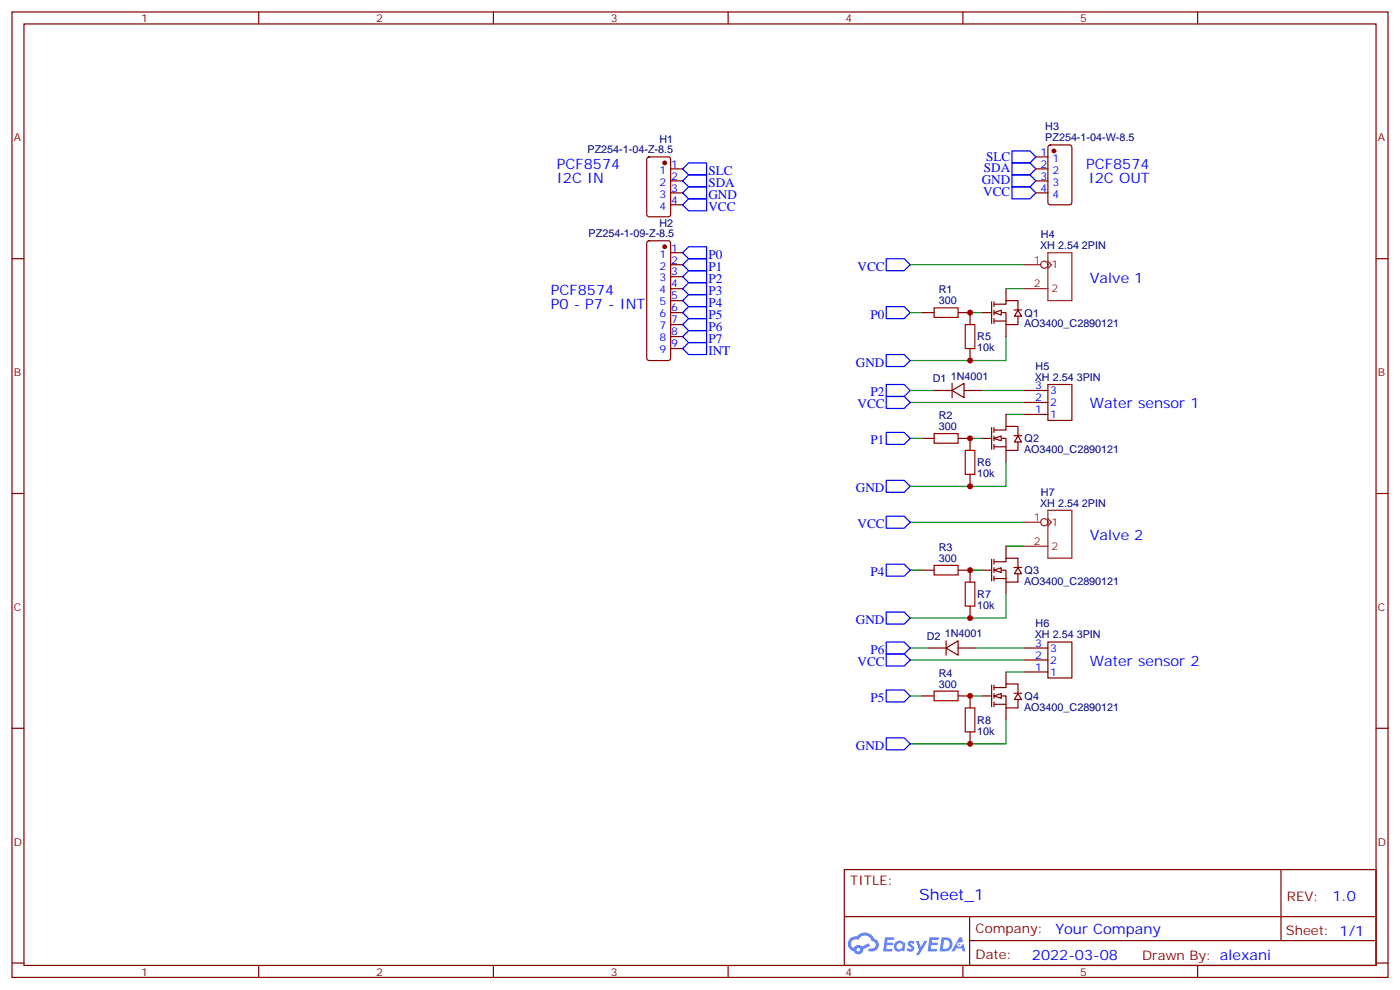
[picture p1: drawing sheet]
<svg xmlns="http://www.w3.org/2000/svg" width="412mm" height="292mm" viewBox="0 0 412 292" stroke-linecap="round" stroke-linejoin="round" font-family="sans-serif">
<g fill="none" stroke="#870000" stroke-width=".35">
<path d="M3.5 3.5h405.4v284.4h-405.4zM7.1 7.1h398.2v277.2h-398.2zM76.2 3.5v3.6M145.3 3.5v3.6M214.5 3.5v3.6M283.6 3.5v3.6M352.8 3.5v3.6M3.5 76.2h3.6M405.3 76.2h3.6M3.5 145.3h3.6M405.3 145.3h3.6M3.5 214.5h3.6"/>
<path d="M405.3 214.5h3.6M248.7 256.1h156.6v28.2h-156.6zM377.3 256.1v20.9M248.7 270h156.5M285.6 277h119.6M285.6 270v14.1M3.5 283.6h3.6M76.2 284.3v3.6M145.3 284.3v3.6M214.5 284.3v3.6M283.6 284.3v3.6M352.8 284.3v3.6"/>
<path d="M405.3 283.6h3.6"/>
</g>
<g fill="#5487ff">
<path d="M267.7 277.3a1.22 1.22 0 0 1 1.7 .3l-.4 .5a.47 .47 0 0 0-.3-.4 .47 .47 0 0 0-.5 .2l.1 .3a1.14 1.14 0 0 1 .8 1.7 1.14 1.14 0 0 1-1.9 0l-.2-.2 .5-.5 .7 .4a.29 .29 0 0 0 .3-.3 .29 .29 0 0 0-.2-.3 1.04 1.04 0 0 1-.6-1.7z"/>
<path d="M260.7 276h2.4l.3 .2-.2 .5-1.8 .1-.1 .8h1.5l.3 .4-.3 .4h-1.6l-.2 1.1h1.7l.2 .3-.2 .3-2.6 .1z"/>
<path d="M273.8 276h2.4l.3 .2-.1 .5-1.8 .1-.2 .8h1.6l.3 .4-.4 .4h-1.6l-.1 1.1h1.7l.2 .3-.2 .3-2.6 .1z"/>
<path d="M282.6 276.1h.7l.3 1.2-.6 .3a.69 .69 0 0 0-1 .3 .69 .69 0 0 0 .4 1 .69 .69 0 0 0 .9-.7l.5-.2 .6 2.2h-.8l-.2-.9h-1.8l-.5 .9h-.8z"/>
<path d="M269.8 277.1h.8l.6 1.8 1.1-1.8h.9l-2.6 4.2h-.8l.9-1.5z"/>
<path d="M277.4 276.1l-.6 4.1h1.3a2.11 2.11 0 0 0 2.5-2.1 2.11 2.11 0 0 0-2.5-2zM278.1 276.8a1.39 1.39 0 0 1 1.7 1.4 1.39 1.39 0 0 1-1.8 1.3h-.3z"/>
<path d="M263.7 277.7a1.54 1.54 0 0 0-.1 2.1 1.54 1.54 0 0 0 2.2 .2l.6 .2 .3-2.3-.2-.2-.4-.1a1.49 1.49 0 0 0-2.4 .1zM264 278.7a.94 .94 0 0 1 1.8 0 .94 .94 0 0 1-1.8 0z"/>
<path d="M250.4 276.4a2.18 2.18 0 0 0 1.1 3.7 1.44 1.44 0 0 0 1.6 1 1.44 1.44 0 0 0 1.2-1.5l2-1-.5-.8-1.9 1a1.47 1.47 0 0 0-2.4 .4 1.39 1.39 0 0 1-.7-1.9 1.39 1.39 0 0 1 2-.5 2.12 2.12 0 0 1 2.2-1.3 2.12 2.12 0 0 1 1.9 1.7 1.14 1.14 0 0 1 1.1 1.4 1.14 1.14 0 0 1-1.7 .8 .43 .43 0 0 0-.5 .3 .43 .43 0 0 0 .4 .5 1.98 1.98 0 0 0 2.5-1.2 1.98 1.98 0 0 0-1.2-2.5 3.1 3.1 0 0 0-5.3-.7l-.9 .1zM252.3 279.7a.55 .55 0 0 1 1.1 0 .55 .55 0 0 1-1.1 0z"/>
<circle cx="282.6" cy="278.1" r=".26"/>
</g>
<g fill="none" stroke="#870000" stroke-width=".35">
<path d="M190.7 46.4l.5-.2h5.6l.7 .4 .1 16.5-.5 .7-5.9 .1-.6-.5-.1-16.5zM197.6 49.7h3.5M197.6 53.3h3.5M197.6 56.8h3.5M190.7 71.1l.5-.2h5.6l.5 .2 .3 .5v33.9l-.3 .5-.5 .2h-5.6l-.5-.2-.2-.5v-33.9zM197.6 74.4h3.5M197.6 78h3.5M197.6 60.3h3.5M197.6 81.5h3.5M197.6 85h3.5M197.6 88.5h3.5M197.6 92.1h3.5"/>
<path d="M197.6 95.6h3.5M197.6 99.1h3.5M289.3 92.1h2.8M292.1 88.9v6.3M292.8 92.1h3.5v3.5h3.6v-2.5M292.8 89.6h3.5v-1.1h3.6v2.9M292.8 88.9v1.4M292.8 91.4v1.4M292.8 93.8v1.4M292.8 94.5h3.5M296.3 85v3.5M296.3 95.6v3.5"/>
<path d="M298.7 91.3h2.2M299.9 91.4l1 1.7h-2.1zM197.6 102.7h3.5"/>
</g>
<g fill="#870000" stroke="#870000" stroke-width=".35">
<circle cx="195.8" cy="72.7" r=".53"/>
<circle cx="195.8" cy="48" r=".53"/>
</g>
<path d="M285.8 92.1h3.5M296.3 99.1v7.1h-28.2" fill="none" stroke="#008700" stroke-width=".35"/>
<path d="M292.8 92.1l2.1-.7v1.4z" fill="#fff" stroke="#870000" stroke-width=".35"/>
<g fill="none" stroke="#00f" stroke-width=".35">
<path d="M202.8 48h5.3v3.5h-5.3l-1.7-1.8zM202.8 51.5h5.3v3.5h-5.3l-1.7-1.7zM202.8 58.6h5.3v3.5h-5.3l-1.7-1.8zM202.8 55h5.3v3.6h-5.3l-1.7-1.8zM298.1 51.5h5.3l1.8 1.8-1.8 1.7h-5.3zM298.1 55h5.3l1.8 1.8-1.8 1.8h-5.3zM298.1 48h5.3l1.8 1.7-1.8 1.8h-5.3zM298.1 44.5h5.3l1.8 1.7-1.8 1.8h-5.3zM202.8 72.7h5.3v3.5h-5.3l-1.7-1.8zM202.8 76.2h5.3v3.5h-5.3l-1.7-1.7zM202.8 79.7h5.3v3.6h-5.3l-1.7-1.8zM261.1 76.2h5.2l1.8 1.8-1.8 1.7h-5.2z"/>
<path d="M202.8 83.3h5.3v3.5h-5.3l-1.7-1.8zM202.8 86.8h5.3v3.5h-5.3l-1.7-1.8zM202.8 90.3h5.3v3.5h-5.3l-1.7-1.7zM202.8 93.8h5.3v3.6h-5.3l-1.7-1.8zM202.8 97.4h5.3v3.5h-5.3l-1.7-1.8zM261.1 90.3h5.2l1.8 1.8-1.8 1.7h-5.2zM202.8 100.9h5.3v3.5h-5.3l-1.7-1.7zM261.1 104.4h5.2l1.8 1.8-1.8 1.8h-5.2zM261.1 116.8h5.2l1.8 1.7-1.8 1.8h-5.2zM261.1 127.4h5.2l1.8 1.7-1.8 1.8h-5.2zM261.1 141.5h5.2l1.8 1.7-1.8 1.8h-5.2z"/>
</g>
<g fill="none" stroke="#870000" stroke-width=".35">
<path d="M305.2 46.2h3.5M305.2 49.7h3.5M305.2 53.3h3.5M305.2 56.8h3.5M308.9 42.9l.5-.2h5.6l.7 .4v16.5l-.4 .7h-5.9l-.7-.4v-16.5zM271.6 92.1h3.6M282.2 92.1h3.6v3.5M285.8 102.7v3.5M271.6 129.1h3.6M282.2 129.1h3.6v3.5M285.8 139.7v3.5M289.3 129.1h2.8"/>
<path d="M292.1 125.9v6.4M292.8 129.1h3.5v3.5h3.6v-2.4M292.8 126.6h3.5v-1h3.6v2.8M292.8 125.9v1.5M292.8 128.4v1.4M292.8 130.9v1.4M292.8 131.6h3.5M296.3 122.1v3.5M296.3 132.6v3.6M298.7 128.3h2.2M299.9 128.4l1 1.8h-2.1z"/>
</g>
<circle cx="310.4" cy="44.4" r=".53" fill="#870000" stroke="#870000" stroke-width=".35"/>
<g fill="none" stroke="#8c2424" stroke-width=".35">
<path d="M301.6 78h5M308.7 76.9l1 1.1-1 1M308.7 74.4h7v14.1h-7zM301.6 85h7.1"/>
<circle cx="307.6" cy="78" r="1.06"/>
</g>
<path d="M268.1 78h33.5M268.1 92.1h3.5M296.3 85h5.3M268.1 118.5h33.5M268.1 129.1h3.5M296.3 122.1h5.3" fill="none" stroke="#008700" stroke-width=".35"/>
<path d="M275.2 90.7h7v2.8h-7zM284.3 95.6h2.9v7.1h-2.9zM275.2 127.7h7v2.8h-7zM284.3 132.6h2.9v7.1h-2.9z" fill="none" stroke="#a10000" stroke-width=".35"/>
<path d="M292.8 129.1l2.1-.7v1.4z" fill="#fff" stroke="#870000" stroke-width=".35"/>
<path d="M285.8 129.1h3.5M296.3 136.2v7h-28.2M285.8 205h3.5M296.3 212v7.1h-28.2" fill="none" stroke="#008700" stroke-width=".35"/>
<g fill="none" stroke="#870000" stroke-width=".35">
<path d="M301.6 118.5h7.1M301.6 115h7.1M308.7 113.2h7v10.6h-7zM301.6 122.1h7.1M296.3 197.9v3.5M301.6 197.9h7.1M301.6 194.4h7.1M301.6 190.9h7.1M308.7 189.1h7v10.6h-7zM289.3 205h2.8M292.1 201.8v6.3M292.8 205h3.5v3.5h3.6v-2.5"/>
<path d="M292.8 202.5h3.5v-1.1h3.6v2.9M292.8 201.8v1.4M292.8 204.3v1.4M292.8 206.7v1.4M292.8 207.4h3.5M296.3 208.5v3.5M298.7 204.2h2.2M299.9 204.3l1 1.7h-2.1z"/>
</g>
<path d="M261.1 113.2h5.2l1.8 1.8-1.8 1.8h-5.2zM261.1 189.1h5.2l1.8 1.8-1.8 1.7h-5.2z" fill="none" stroke="#00f" stroke-width=".35"/>
<path d="M292.8 205l2.1-.7v1.4z" fill="#fff" stroke="#870000" stroke-width=".35"/>
<path d="M261.1 152h5.2l1.8 1.8-1.8 1.8h-5.2zM261.1 166.2h5.2l1.8 1.7-1.8 1.8h-5.2zM261.1 192.6h5.2l1.8 1.8-1.8 1.7h-5.2zM261.1 180.3h5.2l1.8 1.7-1.8 1.8h-5.2zM261.1 203.2h5.2l1.8 1.8-1.8 1.7h-5.2zM261.1 217.3h5.2l1.8 1.8-1.8 1.7h-5.2z" fill="none" stroke="#00f" stroke-width=".35"/>
<path d="M268.1 153.8h33.5M268.1 167.9h3.5M296.3 160.9h5.3M268.1 194.4h33.5M296.3 197.9h5.3M268.1 205h3.5" fill="none" stroke="#008700" stroke-width=".35"/>
<path d="M275.2 166.5h7v2.8h-7zM284.3 171.4h2.9v7.1h-2.9zM275.2 203.6h7v2.8h-7zM284.3 208.5h2.9v7h-2.9z" fill="none" stroke="#a10000" stroke-width=".35"/>
<g fill="none" stroke="#870000" stroke-width=".35">
<path d="M271.6 167.9h3.6M282.2 167.9h3.6v3.5M285.8 178.5v3.5M289.3 167.9h2.8M292.1 164.7v6.4M292.8 167.9h3.5v3.5h3.6v-2.4M292.8 165.5h3.5v-1.1h3.6v2.8M292.8 164.7v1.5M292.8 167.2v1.4M292.8 169.7v1.4M292.8 170.4h3.5M296.3 160.9v3.5"/>
<path d="M296.3 171.4v3.6M298.7 167.1h2.2M299.9 167.2l1 1.8h-2.1zM271.6 205h3.6M282.2 205h3.6v3.5M285.8 215.5v3.6"/>
</g>
<g fill="none" stroke="#8c2424" stroke-width=".35">
<path d="M301.6 153.8h5M308.7 152.8l1 1-1 1.1M308.7 150.3h7v14.1h-7zM301.6 160.9h7.1"/>
<circle cx="307.6" cy="153.8" r="1.06"/>
</g>
<path d="M292.8 167.9l2.1-.7v1.4z" fill="#fff" stroke="#870000" stroke-width=".35"/>
<path d="M268.1 115h7.1M289.3 115h12.3M285.8 167.9h3.5M296.3 175v7h-28.2M268.1 190.9h5.3M287.5 190.9h14.1" fill="none" stroke="#008700" stroke-width=".35"/>
<path d="M275.2 115h5.3M280.5 115l3.5-2.1v4.2zM280.5 112.9v4.2M284 115h5.3M273.4 190.9h5.3M278.7 190.9l3.5-2.2v4.3zM278.7 188.7v4.3M282.2 190.9h5.3" fill="none" stroke="#870000" stroke-width=".35"/>
<g fill="#c00">
<circle cx="285.8" cy="92.1" r=".88"/>
<circle cx="285.8" cy="106.2" r=".88"/>
<circle cx="285.8" cy="143.2" r=".88"/>
<circle cx="285.8" cy="129.1" r=".88"/>
<circle cx="285.8" cy="205" r=".88"/>
<circle cx="285.8" cy="219.1" r=".88"/>
<circle cx="285.8" cy="182" r=".88"/>
<circle cx="285.8" cy="167.9" r=".88"/>
</g>
<text font-size="4.6" fill="#00f" x="270.8" y="265.1">Sheet_1</text>
<g font-size="4.2" fill="#00f">
<text x="164" y="49.7">PCF8574</text>
<text x="164" y="54">I2C IN</text>
<text x="320" y="49.7">PCF8574</text>
<text x="320.7" y="54">I2C OUT</text>
<text x="321" y="83.3">Valve 1</text>
<text x="162.3" y="86.8">PCF8574</text>
<text x="162.3" y="91">P0 - P7 - INT</text>
<text x="321" y="120.3">Water sensor 1</text>
<text x="321" y="159.1">Valve 2</text>
<text x="321" y="196.1">Water sensor 2</text>
<text x="392.5" y="265.4">1.0</text>
<text x="310.9" y="274.9">Your Company</text>
<text x="304" y="282.7">2022-03-08</text>
</g>
<g font-size="3.9" fill="#00f">
<text x="290.5" y="47.3">SLC</text>
<text x="208.7" y="51.5">SLC</text>
<text x="289.8" y="50.8">SDA</text>
<text x="208.7" y="55">SDA</text>
<text x="208.7" y="58.6">GND</text>
<text x="289.2" y="54.3">GND</text>
<text x="289.7" y="57.9">VCC</text>
<text x="208.7" y="62.1">VCC</text>
<text x="208.7" y="76.2">P0</text>
<text x="208.7" y="79.7">P1</text>
<text x="208.7" y="83.3">P2</text>
<text x="252.6" y="79.7">VCC</text>
<text x="208.7" y="86.8">P3</text>
<text x="208.7" y="90.3">P4</text>
<text x="208.7" y="93.8">P5</text>
<text x="256.5" y="93.8">P0</text>
<text x="208.7" y="97.4">P6</text>
<text x="208.7" y="100.9">P7</text>
<text x="208.7" y="104.4">INT</text>
<text x="252.1" y="108">GND</text>
<text x="256.5" y="116.8">P2</text>
<text x="252.6" y="120.3">VCC</text>
<text x="256.5" y="130.9">P1</text>
<text x="252.1" y="145">GND</text>
<text x="252.6" y="155.6">VCC</text>
<text x="256.5" y="169.7">P4</text>
<text x="252.1" y="183.8">GND</text>
<text x="252.6" y="196.1">VCC</text>
<text x="256.5" y="192.6">P6</text>
<text x="256.5" y="206.7">P5</text>
<text x="252.1" y="220.8">GND</text>
</g>
<g font-size="3.9" fill="#800">
<text x="250.5" y="260.7">TITLE:</text>
<text x="379.1" y="265.4">REV:</text>
<text x="287.4" y="274.9">Company:</text>
<text x="378.7" y="275.5">Sheet: 1/1</text>
<text x="287.4" y="282.6">Date:</text>
<text x="336.4" y="282.7">Drawn By: alexani</text>
</g>
<g font-size="3.2" fill="#800">
<text x="41.6" y="6.5">1</text>
<text x="110.8" y="6.5">2</text>
<text x="179.9" y="6.5">3</text>
<text x="249.1" y="6.5">4</text>
<text x="318.2" y="6.5">5</text>
<text x="4.1" y="41.6">A</text>
<text x="405.9" y="41.6">A</text>
<text x="4.1" y="110.8">B</text>
<text x="405.9" y="110.8">B</text>
<text x="4.1" y="179.9">C</text>
<text x="405.9" y="179.9">C</text>
<text x="4.1" y="249.1">D</text>
<text x="405.9" y="249.1">D</text>
<text x="41.6" y="287.3">1</text>
<text x="110.8" y="287.3">2</text>
<text x="179.9" y="287.3">3</text>
<text x="249.1" y="287.3">4</text>
<text x="318.2" y="287.3">5</text>
</g>
<g font-size="3.2" fill="#000080">
<text x="194.2" y="42">H1</text>
<text x="307.9" y="41.6">PZ254-1-04-W-8.5</text>
<text x="307.9" y="38.4">H3</text>
<text x="173.1" y="45.2">PZ254-1-04-Z-8.5</text>
<text x="173.4" y="69.9">PZ254-1-09-Z-8.5</text>
<text x="194.2" y="66.7">H2</text>
<text x="306.6" y="70.2">H4</text>
<text x="306.4" y="73.4">XH 2.54 2PIN</text>
<text x="276.5" y="89.6">300</text>
<text x="276.5" y="86.4">R1</text>
<text x="301.8" y="93.2">Q1</text>
<text x="287.9" y="100.2">R5</text>
<text x="301.6" y="96.4">AO3400_C2890121</text>
<text x="287.9" y="103.5">10k</text>
<text x="274.8" y="112.6">D1</text>
<text x="280.1" y="111.8">1N4001</text>
<text x="304.8" y="112.2">XH 2.54 3PIN</text>
<text x="305.1" y="109">H5</text>
<text x="276.5" y="123.5">R2</text>
<text x="276.5" y="126.6">300</text>
<text x="301.8" y="130.3">Q2</text>
<text x="287.9" y="137.3">R6</text>
<text x="301.6" y="133.4">AO3400_C2890121</text>
<text x="287.9" y="140.5">10k</text>
<text x="306.4" y="149.2">XH 2.54 2PIN</text>
<text x="306.6" y="146">H7</text>
<text x="276.5" y="165.5">300</text>
<text x="276.5" y="162.3">R3</text>
<text x="301.6" y="172.2">AO3400_C2890121</text>
<text x="301.8" y="169.1">Q3</text>
<text x="287.9" y="179.3">10k</text>
<text x="287.9" y="176.1">R7</text>
<text x="305.1" y="184.8">H6</text>
<text x="273" y="188.5">D2</text>
<text x="278.3" y="187.7">1N4001</text>
<text x="304.8" y="188">XH 2.54 3PIN</text>
<text x="276.5" y="202.5">300</text>
<text x="276.5" y="199.3">R4</text>
<text x="301.6" y="209.3">AO3400_C2890121</text>
<text x="301.8" y="206.1">Q4</text>
<text x="287.9" y="213.1">R8</text>
<text x="287.9" y="216.3">10k</text>
</g>
<g font-size="3.2" fill="#00f">
<text x="306.5" y="45.9">1</text>
<text x="310" y="47.6">1</text>
<text x="194.2" y="51.2">1</text>
<text x="197.7" y="49.4">1</text>
<text x="197.7" y="52.9">2</text>
<text x="306.5" y="49.4">2</text>
<text x="306.5" y="52.9">3</text>
<text x="310" y="51.2">2</text>
<text x="194.2" y="54.7">2</text>
<text x="194.2" y="58.2">3</text>
<text x="197.7" y="56.4">3</text>
<text x="197.7" y="60">4</text>
<text x="306.5" y="56.4">4</text>
<text x="310" y="54.7">3</text>
<text x="310" y="58.2">4</text>
<text x="194.2" y="61.7">4</text>
<text x="194.2" y="75.8">1</text>
<text x="197.7" y="74.1">1</text>
<text x="197.7" y="77.6">2</text>
<text x="194.2" y="79.4">2</text>
<text x="194.2" y="82.9">3</text>
<text x="197.7" y="81.1">3</text>
<text x="194.2" y="86.4">4</text>
<text x="194.2" y="90">5</text>
<text x="197.7" y="84.7">4</text>
<text x="197.7" y="88.2">5</text>
<text x="194.2" y="93.5">6</text>
<text x="197.7" y="91.7">6</text>
<text x="197.7" y="95.2">7</text>
<text x="194.2" y="97">7</text>
<text x="194.2" y="100.5">8</text>
<text x="197.7" y="98.8">8</text>
<text x="194.2" y="104.1">9</text>
<text x="197.7" y="102.3">9</text>
<text x="304.9" y="118.2">2</text>
<text x="304.9" y="114.7">3</text>
<text x="309.4" y="119.6">2</text>
<text x="309.4" y="116.1">3</text>
<text x="304.9" y="121.7">1</text>
<text x="309.4" y="123.1">1</text>
<text x="304.9" y="190.5">3</text>
<text x="309.4" y="191.9">3</text>
<text x="304.9" y="197.6">1</text>
<text x="304.9" y="194">2</text>
<text x="309.4" y="195.4">2</text>
<text x="309.4" y="199">1</text>
</g>
<g font-size="3.2" fill="#8d2323">
<text x="304.5" y="77.6">1</text>
<text x="309.7" y="79">1</text>
<text x="304.5" y="84.7">2</text>
<text x="309.7" y="86.1">2</text>
<text x="304.5" y="153.5">1</text>
<text x="309.7" y="154.9">1</text>
<text x="304.5" y="160.5">2</text>
<text x="309.7" y="161.9">2</text>
</g>
</svg>
